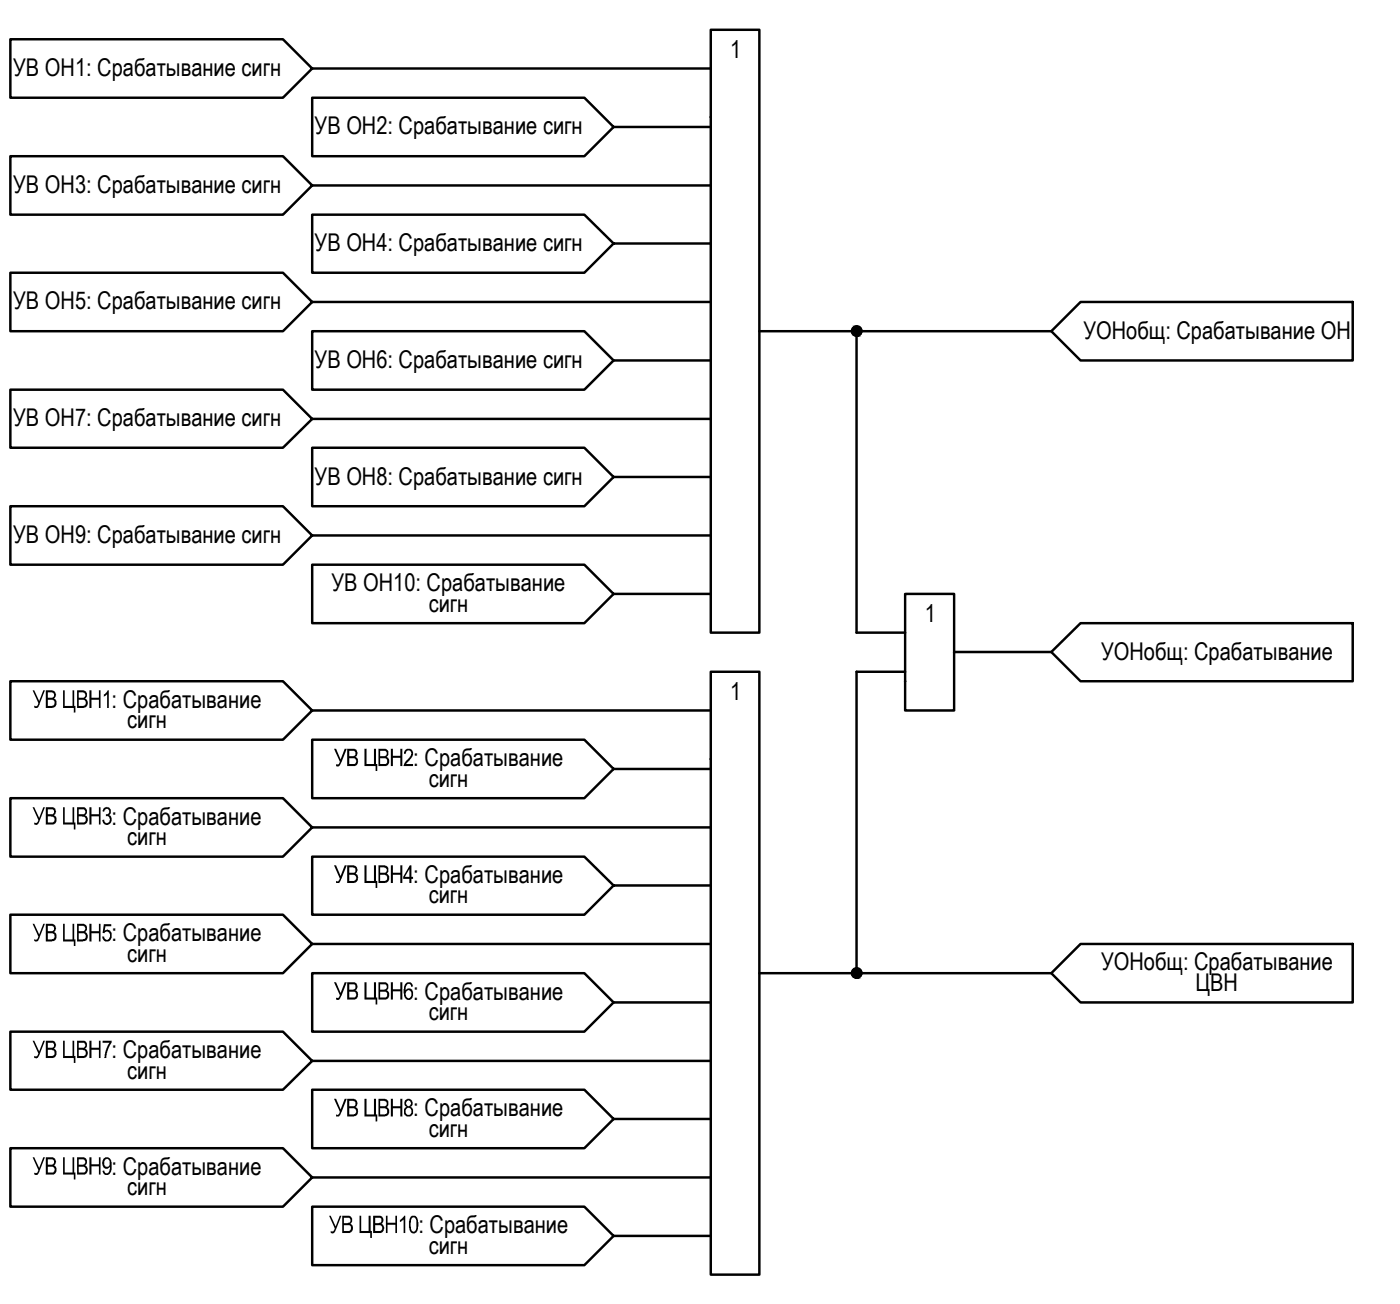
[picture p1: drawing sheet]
<svg xmlns="http://www.w3.org/2000/svg" width="144mm" height="134mm" viewBox="0 0 144 134" stroke-linecap="round" stroke-linejoin="round" font-family="sans-serif">
<g fill="none" stroke="#000" stroke-width=".25">
<path d="M32.1 7l-3 3h-28v-6h28l3 3h41M32.1 19.1l-3 3h-28v-6h28l3 3h41M63.1 13.1l-3 3h-28v-6.1h28l3 3.1h10M73.1 3.1h5v61.9h-5zM32.1 34.1h28l3 3-3 3h-28zM32.1 31l-3 3.1h-28v-6.1h28l3 3h41M63.1 25l-3 3h-28v-5.9h28l3 2.9h10M63.1 37.1h10M78.1 34.1h30M108.1 34.1l3-3.1h28v6.1h-28zM32.1 43.1l-3 2.9h-28v-5.9h28l3 3h41M32.1 58.1h28l3 3-3 3h-28z"/>
<path d="M32.1 55l-3 3.1h-28v-6.1h28l3 3h41M63.1 49l-3 3h-28v-6h28l3 3h10M32.1 73l-3 3h-28v-6h28l3 3h41M63.1 79.1l-3 3h-28v-6.1h28l3 3.1h10M63.1 61.1h10M73.1 69.1h5v61.9h-5zM93.1 61.1h5v11.9h-5zM98.1 67h10M108.1 67l3-2.9h28v5.9h-28zM32.1 85.1l-3 3h-28v-6h28l3 3h41M32.1 97l-3 3h-28v-6h28l3 3h41M63.1 91l-3 3h-28v-5.9h28l3 2.9h10"/>
<path d="M32.1 100h28l3 3.1-3 3h-28zM32.1 109.1l-3 2.9h-28v-5.9h28l3 3h41M63.1 115l-3 3h-28v-6h28l3 3h10M63.1 103.1h10M78.1 100h30M108.1 100l3-3h28v6.1h-28zM32.1 124.1h28l3 3-3 3h-28zM32.1 121l-3 3.1h-28v-6.1h28l3 3h41M63.1 127.1h10"/>
<circle cx="88.1" cy="34" r=".49"/>
<circle cx="88.1" cy="100" r=".49"/>
</g>
<!-- layer: 0 -->
<path d="M88.1 34.1v30.9h5M93.1 69.1h-5v30.9" fill="none" stroke="#000" stroke-width=".25"/>
<g fill="#000">
<path d="M3.4 71h.1l.5 1.1 .5-1.1h.1l-.5 1.4a.4 .4 0 0 1-.6 .3v-.2a.26 .26 0 0 0 .3 .1 .26 .26 0 0 0 .1-.3zM6.5 71h.2v1.6h.8v-1.6h.1v1.6h.2v.7h-.2v-.5h-1.1zM9.2 71h.2v.7h.8v-.7h.1v1.8h-.1v-.9h-.8v.9h-.2zM34.3 77h.3l.4 1.1 .4-1.1h.3l-.6 1.4a.34 .34 0 0 1-.2 .3 .34 .34 0 0 1-.3 .1v-.3l.2 .1 .1-.3zM37.5 77h.2v1.5h.7v-1.5h.3v1.5h.1v.8h-.2v-.5h-1.1zM40.2 77h.2v.7h.8v-.7h.2v1.8h-.2v-.9h-.8v.9h-.2zM3.4 83h.1l.5 1.1 .5-1.1h.1l-.5 1.4a.4 .4 0 0 1-.6 .4v-.2h.3l.1-.3zM3.4 95h.1l.5 1.1 .5-1.1h.1l-.6 1.4a.35 .35 0 0 1-.5 .3v-.2a.26 .26 0 0 0 .3 .1 .26 .26 0 0 0 .1-.3zM6.5 83h.2v1.6h.8v-1.6h.1v1.6h.2v.7h-.2v-.5h-1.1zM6.5 95h.2v1.6h.8v-1.6h.1v1.6h.2v.7h-.2v-.5h-1.1zM9.2 83h.2v.7h.8v-.7h.1v1.8h-.1v-.9h-.8v.9h-.2zM9.2 95h.2v.7h.8v-.7h.1v1.8h-.1v-.9h-.8v.9h-.2z"/>
<path d="M34.3 89h.3l.4 1.1 .4-1.1h.3l-.6 1.4a.35 .35 0 0 1-.5 .3v-.1h.2l.1-.3zM37.5 89h.2v1.6h.7v-1.6h.3v1.6h.1v.7h-.2v-.5h-1.1zM40.2 89h.2v.7h.8v-.7h.2v1.8h-.2v-.9h-.8v.9h-.2zM3.4 107h.1l.5 1.1 .5-1.1h.1l-.5 1.4a.4 .4 0 0 1-.6 .4v-.2h.3l.1-.3zM3.4 119h.1l.5 1.1 .5-1.1h.1l-.5 1.4a.4 .4 0 0 1-.6 .3v-.2a.28 .28 0 0 0 .3 0 .28 .28 0 0 0 .1-.2zM6.5 107h.2v1.6h.8v-1.6h.1v1.6h.2v.7h-.2v-.5h-1.1zM6.5 119h.2v1.5h.8v-1.5h.1v1.5h.2v.8h-.2v-.6h-1.1zM9.2 107h.2v.7h.8v-.7h.1v1.8h-.1v-.9h-.8v.9h-.2zM34.3 101h.3l.4 1.1 .4-1.1h.3l-.6 1.4a.38 .38 0 0 1-.5 .4v-.3l.2 .1 .1-.3zM34.3 113h.3l.4 1.1 .4-1.1h.3l-.6 1.4a.35 .35 0 0 1-.5 .3v-.1a.14 .14 0 0 0 .2 0 .14 .14 0 0 0 0-.1l.1-.2zM37.5 101h.2v1.5h.7v-1.5h.3v1.5h.1v.8h-.2v-.5h-1.1zM37.5 113h.2v1.6h.7v-1.6h.3v1.6h.1v.7h-.2v-.5h-1.1z"/>
<path d="M40.2 101h.2v.7h.8v-.7h.2v1.8h-.2v-.9h-.8v.9h-.2zM40.2 113h.2v.7h.8v-.7h.2v1.8h-.2v-.9h-.8v.9h-.2zM9.2 119h.2v.7h.8v-.7h.1v1.7h-.1v-.8h-.8v.8h-.2zM33.8 125h.2l.5 1.1 .4-1.1h.2l-.5 1.4a.4 .4 0 0 1-.6 .4v-.3l.3 .1 .1-.3zM37 125h.1v1.5h.8v-1.5h.2v1.5h.1v.8h-.1v-.5h-1.1zM39.7 125h.1v.7h.8v-.7h.2v1.8h-.2v-.9h-.8v.9h-.1zM41.1 125.4l.4-.4h.2v1.8h-.2v-1.4l-.3 .2h-.1z"/>
<path d="M7.9 71h.6a.45 .45 0 0 1 .4 .3 .45 .45 0 0 1-.2 .5 .51 .51 0 0 1 .3 .6 .51 .51 0 0 1-.5 .4h-.6zM8.1 71.2v.5h.3a.29 .29 0 0 0 .4-.3 .29 .29 0 0 0-.4-.2zM8.1 71.9v.7h.4a.32 .32 0 0 0 .3-.4 .32 .32 0 0 0-.4-.3z"/>
<path d="M38.9 77h.6a.46 .46 0 0 1 .4 .3 .46 .46 0 0 1-.1 .5 .49 .49 0 0 1 .2 .6 .49 .49 0 0 1-.5 .4h-.6zM39.1 77.2v.5h.3a.29 .29 0 0 0 .4-.3 .29 .29 0 0 0-.4-.2zM39.1 77.9v.6h.4a.3 .3 0 0 0 .3-.3 .3 .3 0 0 0-.4-.3z"/>
<path d="M7.9 83h.6a.43 .43 0 0 1 .4 .3 .43 .43 0 0 1-.2 .5h.1a.5 .5 0 0 1 .2 .6 .5 .5 0 0 1-.5 .4h-.6zM8.1 83.2v.5h.3a.27 .27 0 0 0 .4-.3 .27 .27 0 0 0-.4-.2zM8.1 83.9v.7h.4a.32 .32 0 0 0 .3-.4 .32 .32 0 0 0-.4-.3z"/>
<path d="M7.9 95h.6a.45 .45 0 0 1 .4 .3 .45 .45 0 0 1-.2 .5h.1a.52 .52 0 0 1 .2 .6 .52 .52 0 0 1-.5 .4h-.6zM8.1 95.2v.5h.3a.29 .29 0 0 0 .4-.3 .29 .29 0 0 0-.4-.2zM8.1 95.9v.7h.4a.32 .32 0 0 0 .3-.4 .32 .32 0 0 0-.4-.3z"/>
<path d="M38.9 89h.6a.46 .46 0 0 1 .4 .3 .46 .46 0 0 1-.1 .5 .52 .52 0 0 1 .2 .6 .52 .52 0 0 1-.5 .4h-.6zM39.1 89.2v.5h.3a.29 .29 0 0 0 .4-.3 .29 .29 0 0 0-.4-.2zM39.1 89.9v.7h.4a.32 .32 0 0 0 .3-.4 .32 .32 0 0 0-.4-.3z"/>
<path d="M7.9 107h.6a.42 .42 0 0 1 .5 .3 .42 .42 0 0 1-.3 .5 .51 .51 0 0 1 .3 .6 .51 .51 0 0 1-.5 .4h-.6zM8.1 107.2v.5h.3a.27 .27 0 0 0 .4-.3 .27 .27 0 0 0-.4-.2zM8.1 107.9v.7h.4a.32 .32 0 0 0 .3-.4 .32 .32 0 0 0-.4-.3z"/>
<path d="M38.9 101h.6a.46 .46 0 0 1 .4 .3 .46 .46 0 0 1-.1 .5 .5 .5 0 0 1 .2 .6 .5 .5 0 0 1-.5 .4h-.6zM39.1 101.2v.5h.3a.29 .29 0 0 0 .4-.3 .29 .29 0 0 0-.4-.2zM39.1 102v.5h.4a.3 .3 0 0 0 .3-.3 .3 .3 0 0 0-.4-.2z"/>
<path d="M38.9 113h.6a.47 .47 0 0 1 .4 .3 .47 .47 0 0 1-.1 .5 .52 .52 0 0 1 .2 .6 .52 .52 0 0 1-.5 .4h-.6zM39.1 113.2v.5h.3a.29 .29 0 0 0 .4-.3 .29 .29 0 0 0-.4-.2zM39.1 113.9v.7h.4a.32 .32 0 0 0 .3-.4 .32 .32 0 0 0-.4-.3z"/>
<path d="M7.9 119h.6a.46 .46 0 0 1 .4 .3 .46 .46 0 0 1-.2 .5 .48 .48 0 0 1 .3 .6 .48 .48 0 0 1-.5 .3h-.6zM8.1 119.2v.5h.3a.29 .29 0 0 0 .4-.3 .29 .29 0 0 0-.4-.2zM8.1 119.9v.6h.4a.3 .3 0 0 0 .3-.3 .3 .3 0 0 0-.4-.3z"/>
<path d="M38.4 125h.5a.45 .45 0 0 1 .5 .3 .45 .45 0 0 1-.2 .5 .5 .5 0 0 1 .2 .6 .5 .5 0 0 1-.4 .4h-.6zM38.6 125.2v.5h.3a.28 .28 0 0 0 .3-.2 .28 .28 0 0 0-.3-.3zM38.6 126v.5h.4a.3 .3 0 0 0 .3-.3 .3 .3 0 0 0-.4-.2z"/>
<path d="M42.2 125.2a.46 .46 0 0 1 .5-.2 .46 .46 0 0 1 .3 .6v.6a.46 .46 0 0 1-.3 .5 .46 .46 0 0 1-.5-.1l-.2-.4v-.7zM42.4 125.2l-.1 .2v.7a.32 .32 0 0 0 0 .4 .32 .32 0 0 0 .4 0l.1-.2v-.6a.44 .44 0 0 0-.4-.5z"/>
</g>
<g fill="#000" stroke="#000" stroke-width=".1">
<path d="M88 34.5h.2zM88 33.5h.1zM88 99.5h.1zM88 100.5h.2z"/>
<path d="M88 34.5l.1 .1zM88 34.6h.1z"/>
<path d="M88 33.5l.2 .1zM88 33.5l.2 .1z"/>
<path d="M88 33.6h.2zM87.9 33.6h.3z"/>
<path d="M87.9 34.5h.3zM87.9 34.5h.4z"/>
<path d="M87.9 34.5h.3zM87.9 34.5h.3z"/>
<path d="M87.9 33.6h.4zM87.9 33.6h.4z"/>
<path d="M87.9 33.6h.4zM87.8 33.6h.5z"/>
<path d="M87.8 34.5h.5zM87.8 34.5h.6z"/>
<path d="M87.8 34.5h.5zM87.8 34.5h.5z"/>
<path d="M87.8 33.6h.6zM87.8 33.6h.6z"/>
<path d="M87.8 33.6l.6 .1zM87.8 33.6l.6 .1z"/>
<path d="M87.8 33.7h.6zM87.8 33.7h.6z"/>
<path d="M87.8 34.4h.6zM87.8 34.4l.6 .1z"/>
<path d="M87.7 33.7l.8 .1zM87.7 33.7l.8 .1z"/>
<path d="M87.7 34.4h.7zM87.7 34.4h.7z"/>
<path d="M87.7 33.8h.8zM87.7 33.8h.8z"/>
<path d="M87.6 33.8h.9zM87.6 33.8h.9z"/>
<path d="M87.6 34.3h.9zM87.6 34.3h.9z"/>
<path d="M87.7 34.3h.8zM87.7 34.3l.7 .1z"/>
<path d="M87.6 33.8l.9 .1zM87.6 33.8l.9 .1z"/>
<path d="M87.6 33.9h1zM87.6 33.9h1z"/>
<path d="M87.6 34.2l.9 .1zM87.6 34.2l.9 .1z"/>
<path d="M87.6 34.3h.9zM87.6 34.3h.9z"/>
<path d="M87.6 33.9l1 .1zM87.6 33.9l1 .1z"/>
<path d="M87.6 34h1zM87.6 34h1z"/>
<path d="M87.6 34l1 .1zM87.6 34l1 .1z"/>
<path d="M87.6 34.1h1zM87.6 34.1h1z"/>
<path d="M87.6 34.1h1zM87.6 34.1h1z"/>
<path d="M87.6 34.1l1 .1zM87.6 34.1l1 .1z"/>
<path d="M87.6 34.2h1zM87.6 34.2h.9z"/>
<path d="M88 99.5h.2zM88 99.5h.2z"/>
<path d="M88 99.5l.2 .1zM87.9 99.6h.3z"/>
<path d="M87.9 99.6h.4zM87.9 99.6h.4z"/>
<path d="M87.9 99.6h.4zM87.8 99.6h.5z"/>
<path d="M87.8 99.6h.6zM87.8 99.6h.6z"/>
<path d="M87.8 99.6l.6 .1zM87.8 99.6l.6 .1z"/>
<path d="M87.8 99.7h.6zM87.8 99.7h.6z"/>
<path d="M87.7 99.7l.8 .1zM87.7 99.7l.8 .1z"/>
<path d="M87.7 99.8h.8zM87.7 99.8h.8z"/>
<path d="M87.6 99.8h.9zM87.6 99.8h.9z"/>
<path d="M87.6 99.8l.9 .1zM87.6 99.8l.9 .1z"/>
<path d="M87.6 99.9h1zM87.6 99.9h1z"/>
<path d="M87.6 99.9l1 .1zM87.6 99.9l1 .1z"/>
<path d="M87.6 100h1zM87.6 100h1z"/>
<path d="M88 100.5l.1 .1zM88 100.6h.1z"/>
<path d="M87.9 100.5h.3zM87.9 100.5h.4z"/>
<path d="M87.9 100.5h.3zM87.9 100.5h.3z"/>
<path d="M87.8 100.5h.5zM87.8 100.5h.6z"/>
<path d="M87.8 100.5h.5zM87.8 100.5h.5z"/>
<path d="M87.8 100.4h.6zM87.8 100.4l.6 .1z"/>
<path d="M87.7 100.4h.7zM87.7 100.4h.7z"/>
<path d="M87.6 100.3h.9zM87.6 100.3h.9z"/>
<path d="M87.7 100.3h.8zM87.7 100.3l.7 .1z"/>
<path d="M87.6 100.2l.9 .1zM87.6 100.2l.9 .1z"/>
<path d="M87.6 100.3h.9zM87.6 100.3h.9z"/>
<path d="M87.6 100h1zM87.6 100h1z"/>
<path d="M87.6 100l1 .1zM87.6 100l1 .1z"/>
<path d="M87.6 100.1h1zM87.6 100.1h1z"/>
<path d="M87.6 100.1l1 .1zM87.6 100.1l1 .1z"/>
<path d="M87.6 100.2h1zM87.6 100.2h.9z"/>
</g>
<g font-size="2.5">
<text x="75.1" y="5.9">1</text>
<text x="1.4" y="7.8">УВ ОН1: Срабатывание сигн</text>
<text x="32.3" y="13.8">УВ ОН2: Срабатывание сигн</text>
<text x="1.4" y="19.8">УВ ОН3: Срабатывание сигн</text>
<text x="32.3" y="25.8">УВ ОН4: Срабатывание сигн</text>
<text x="1.4" y="31.8">УВ ОН5: Срабатывание сигн</text>
<text x="111.4" y="34.8">УОНобщ: Срабатывание ОН</text>
<text x="32.3" y="37.8">УВ ОН6: Срабатывание сигн</text>
<text x="1.4" y="43.8">УВ ОН7: Срабатывание сигн</text>
<text x="32.3" y="49.8">УВ ОН8: Срабатывание сигн</text>
<text x="1.4" y="55.8">УВ ОН9: Срабатывание сигн</text>
<text x="34.1" y="60.8">УВ ОН10: Срабатывание</text>
<text x="44.1" y="62.9">сигн</text>
<text x="95.1" y="63.9">1</text>
<text x="75.1" y="71.9">1</text>
<text x="113.2" y="67.8">УОНобщ: Срабатывание</text>
<text x="3.4" y="72.8">ЦВН</text>
<text x="10.4" y="72.8">1</text>
<text x="11.5" y="72.8">: Срабатывание</text>
<text x="13.1" y="74.9">сигн</text>
<text x="34.4" y="78.8">ЦВН</text>
<text x="41.5" y="78.8">2</text>
<text x="42.5" y="78.8">: Срабатывание</text>
<text x="44.1" y="80.9">сигн</text>
<text x="3.4" y="84.8">ЦВН</text>
<text x="10.4" y="84.8">3</text>
<text x="11.5" y="84.8">: Срабатывание</text>
<text x="13.1" y="86.9">сигн</text>
<text x="34.4" y="90.8">ЦВН</text>
<text x="41.5" y="90.8">4</text>
<text x="42.5" y="90.8">: Срабатывание</text>
<text x="44.1" y="92.9">сигн</text>
<text x="3.4" y="96.8">ЦВН</text>
<text x="10.4" y="96.8">5</text>
<text x="11.5" y="96.8">: Срабатывание</text>
<text x="13.1" y="98.9">сигн</text>
<text x="113.2" y="99.8">УОНобщ: Срабатывание</text>
<text x="122.9" y="101.9">ЦВН</text>
<text x="34.4" y="102.8">ЦВН</text>
<text x="41.5" y="102.8">6</text>
<text x="42.5" y="102.8">: Срабатывание</text>
<text x="44.1" y="104.9">сигн</text>
<text x="3.4" y="108.8">ЦВН</text>
<text x="10.4" y="108.8">7</text>
<text x="11.5" y="108.8">: Срабатывание</text>
<text x="13.1" y="110.9">сигн</text>
<text x="34.4" y="114.8">ЦВН</text>
<text x="41.5" y="114.8">8</text>
<text x="42.5" y="114.8">: Срабатывание</text>
<text x="44.1" y="116.9">сигн</text>
<text x="3.4" y="120.7">ЦВН</text>
<text x="10.4" y="120.7">9</text>
<text x="11.5" y="120.7">: Срабатывание</text>
<text x="13.1" y="122.9">сигн</text>
<text x="33.8" y="126.8">ЦВН</text>
<text x="43" y="126.8">: Срабатывание</text>
<text x="44.1" y="128.9">сигн</text>
</g>
</svg>
